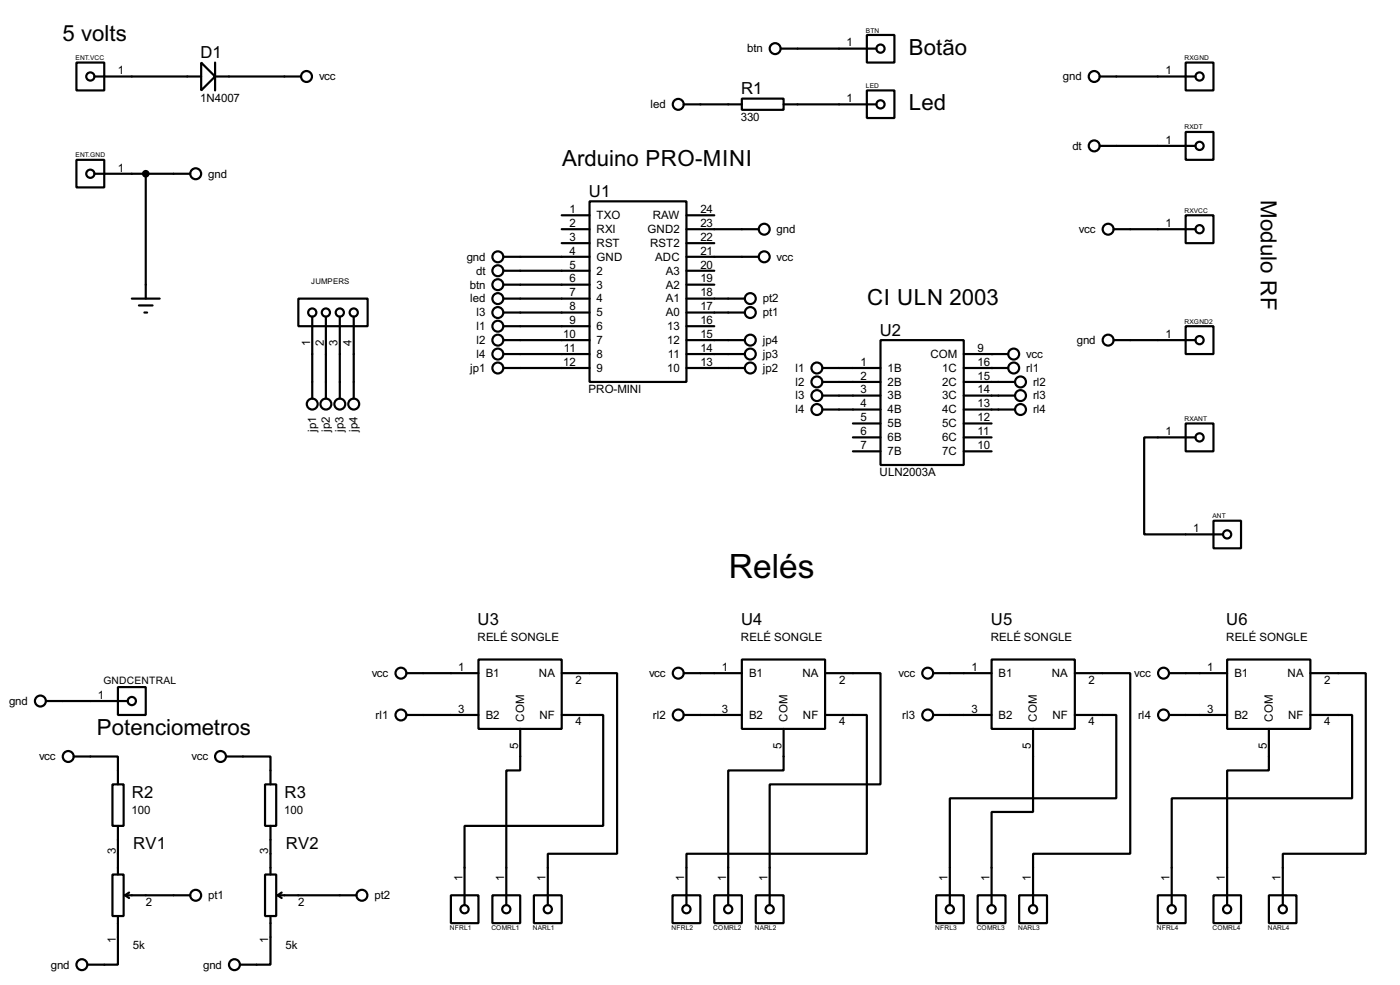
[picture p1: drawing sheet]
<svg xmlns="http://www.w3.org/2000/svg" width="256mm" height="180mm" viewBox="0 0 256 180" stroke-linecap="round" stroke-linejoin="round" font-family="sans-serif">
<g fill="none" stroke="#000" stroke-width=".4">
<path d="M14 11.5h5.1v5.1h-5.1zM17.3 14h19.6M36.9 11.5l2.5 2.5-2.5 2.6zM39.4 14h15.8M39.4 11.5v5.1M125.3 19.1h10.6M135.9 18.1h7.7v2h-7.7zM143.1 8.9h17.5M143.6 19.1h17M158.8 6.4h5.1v5.1h-5.1zM158.8 16.6h5.1v5h-5.1zM201.5 14h17.5"/>
<path d="M217.2 11.5h5.1v5.1h-5.1zM14 29.3h5.1v5h-5.1zM17.3 31.8h17.6M26.7 31.8v22.9M102.9 39.4h5.1M108 36.9h17.8v33h-17.8zM125.8 39.4h5.1M201.5 26.7h17.5M217.2 24.2h5.1v5.1h-5.1zM217.2 39.4h5.1v5.1h-5.1zM24.2 54.7h5.1M25.5 55.9h2.5"/>
<path d="M26.5 57.2h.5M54.7 54.7h12.7v5h-12.7zM57.2 58v15M59.7 58v15M62.3 58v15M64.8 58v15M92.3 47h15.7M92.3 49.6h15.7M92.3 52.1h15.7M92.3 54.7h15.7M92.3 59.7h15.7M92.3 57.2h15.7"/>
<path d="M102.9 42h5.1M102.9 44.5h5.1M125.8 47h13.2M125.8 42h13.2M125.8 49.6h5.1M125.8 52.1h5.1M125.8 54.7h10.7M125.8 59.7h5.1M125.8 57.2h10.7M125.8 44.5h5.1M204 42h15M217.2 59.7h5.1v5.1h-5.1z"/>
<path d="M92.3 62.3h15.7M92.3 67.4h15.7M92.3 64.8h15.7M125.8 62.3h10.7M125.8 67.4h10.7M125.8 64.8h10.7M150.7 67.4h10.6M150.7 69.9h10.6M150.7 72.4h10.6M150.7 75h10.6M156.3 77.5h5M161.3 62.3h15.3v22.8h-15.3z"/>
<path d="M176.6 67.4h8.1M176.6 69.9h9.4M176.6 72.4h9.4M176.6 75h9.4M176.6 64.8h8.1M176.6 77.5h5.1M204 62.3h15M217.2 77.5h5.1v5.1h-5.1zM156.3 80.1h5M156.3 82.6h5M176.6 80.1h5.1M176.6 82.6h5.1"/>
<path d="M219 80.1h-9.4v17.7h14.5M222.3 95.3h5.1v5.1h-5.1zM8.4 128.3h15M13.5 138.5h8.1v5.1M21.6 125.8h5.1v5.1h-5.1zM41.5 138.5h8.1v5.1M74.5 123.2h13.2M74.5 130.9h13.2M87.7 120.7h15.2v12.7h-15.2zM95.3 133.4v7.6h-2.5v24.7M102.9 130.9h7.6v20.3h-25.4v14.5M102.9 123.2h10.2v33.1h-12.7v9.4"/>
<path d="M125.3 123.2h10.6M125.3 130.9h10.6M135.9 120.7h15.3v12.7h-15.3zM143.6 133.4v7.6h-10.2v24.7M151.2 130.9h7.6v25.4h-33v9.4M151.2 123.2h10.1v20.4h-20.3v22.1M171 123.2h10.7M171 130.9h10.7M181.7 120.7h15.2v12.7h-15.2zM189.3 133.4v15.2h-7.6v17.1M196.9 130.9h7.6v15.2h-30.5v19.6M196.9 123.2h10.2v33.1h-17.8v9.4"/>
<path d="M214.2 123.2h10.6M214.2 130.9h10.6M224.8 120.7h15.3v12.7h-15.3zM232.5 133.4v7.6h-7.7v24.7M240.1 130.9h7.6v15.2h-33v19.6M240.1 123.2h10.1v33.1h-15.2v9.4M20.6 143.6h2.1v7.6h-2.1zM21.6 151.2v8.9M48.6 143.6h2v7.6h-2zM49.6 151.2v8.9M20.6 160.1h2.1v7.6h-2.1zM21.6 167.7v8.9h-5.5"/>
<path d="M22.9 163.9h12M22.9 163.9l.8 .5M23.7 163.4l-.8 .5M48.6 160.1h2v7.6h-2zM49.6 167.7v8.9h-5.6M50.9 163.9h14.4M50.9 163.9l.7 .5M51.6 163.4l-.7 .5M82.6 163.9h5.1v5.1h-5.1zM90.2 163.9h5.1v5.1h-5.1zM97.8 163.9h5.1v5.1h-5.1zM123.2 163.9h5.1v5.1h-5.1z"/>
<path d="M130.9 163.9h5v5.1h-5zM138.5 163.9h5.1v5.1h-5.1zM171.5 163.9h5.1v5.1h-5.1zM179.1 163.9h5.1v5.1h-5.1zM186.7 163.9h5.1v5.1h-5.1zM212.1 163.9h5.1v5.1h-5.1zM222.3 163.9h5.1v5.1h-5.1zM232.5 163.9h5v5.1h-5z"/>
<circle cx="16.5" cy="14" r=".75"/>
<circle cx="56.1" cy="14" r="1"/>
<circle cx="124.2" cy="19.1" r="1"/>
<circle cx="142" cy="8.9" r="1"/>
<circle cx="161.3" cy="8.9" r=".75"/>
<circle cx="161.3" cy="19.1" r=".75"/>
<circle cx="200.4" cy="14" r="1"/>
<circle cx="219.7" cy="14" r=".75"/>
<circle cx="16.5" cy="31.8" r=".75"/>
<circle cx="35.8" cy="31.8" r="1"/>
<circle cx="200.4" cy="26.7" r="1"/>
<circle cx="219.7" cy="26.7" r=".75"/>
<circle cx="57.2" cy="57.2" r=".75"/>
<circle cx="59.7" cy="57.2" r=".75"/>
<circle cx="62.2" cy="57.2" r=".75"/>
<circle cx="64.8" cy="57.2" r=".75"/>
<circle cx="91.2" cy="49.6" r="1"/>
<circle cx="91.2" cy="47" r="1"/>
<circle cx="91.2" cy="52.1" r="1"/>
<circle cx="91.2" cy="54.7" r="1"/>
<circle cx="91.2" cy="59.7" r="1"/>
<circle cx="91.2" cy="57.2" r="1"/>
<circle cx="137.4" cy="54.7" r="1"/>
<circle cx="137.4" cy="57.2" r="1"/>
<circle cx="140" cy="42" r="1"/>
<circle cx="140" cy="47" r="1"/>
<circle cx="203" cy="42" r="1"/>
<circle cx="219.7" cy="42" r=".75"/>
<circle cx="57.2" cy="74" r="1"/>
<circle cx="59.7" cy="74" r="1"/>
<circle cx="62.2" cy="74" r="1"/>
<circle cx="64.8" cy="74" r="1"/>
<circle cx="91.2" cy="62.3" r="1"/>
<circle cx="91.2" cy="64.8" r="1"/>
<circle cx="91.2" cy="67.4" r="1"/>
<circle cx="137.4" cy="62.3" r="1"/>
<circle cx="137.4" cy="64.8" r="1"/>
<circle cx="137.4" cy="67.4" r="1"/>
<circle cx="149.6" cy="69.9" r="1"/>
<circle cx="149.6" cy="72.4" r="1"/>
<circle cx="149.6" cy="67.4" r="1"/>
<circle cx="149.6" cy="75" r="1"/>
<circle cx="185.7" cy="64.8" r="1"/>
<circle cx="185.7" cy="67.4" r="1"/>
<circle cx="186.9" cy="69.9" r="1"/>
<circle cx="186.9" cy="75" r="1"/>
<circle cx="186.9" cy="72.4" r="1"/>
<circle cx="203" cy="62.3" r="1"/>
<circle cx="219.7" cy="62.3" r=".75"/>
<circle cx="219.7" cy="80.1" r=".75"/>
<circle cx="224.8" cy="97.8" r=".75"/>
<circle cx="7.4" cy="128.3" r="1"/>
<circle cx="12.5" cy="138.5" r="1"/>
<circle cx="24.1" cy="128.3" r=".75"/>
<circle cx="40.4" cy="138.5" r="1"/>
<circle cx="73.4" cy="130.9" r="1"/>
<circle cx="73.4" cy="123.2" r="1"/>
<circle cx="124.2" cy="130.9" r="1"/>
<circle cx="124.2" cy="123.2" r="1"/>
<circle cx="169.9" cy="123.2" r="1"/>
<circle cx="169.9" cy="130.9" r="1"/>
<circle cx="213.1" cy="130.9" r="1"/>
<circle cx="213.1" cy="123.2" r="1"/>
<circle cx="15" cy="176.6" r="1"/>
<circle cx="35.8" cy="163.9" r="1"/>
<circle cx="42.9" cy="176.6" r="1"/>
<circle cx="66.3" cy="163.9" r="1"/>
<circle cx="85.1" cy="166.4" r=".75"/>
<circle cx="92.7" cy="166.4" r=".75"/>
<circle cx="100.3" cy="166.4" r=".75"/>
<circle cx="125.7" cy="166.4" r=".75"/>
<circle cx="133.4" cy="166.4" r=".75"/>
<circle cx="141" cy="166.4" r=".75"/>
<circle cx="174" cy="166.4" r=".75"/>
<circle cx="181.6" cy="166.4" r=".75"/>
<circle cx="189.2" cy="166.4" r=".75"/>
<circle cx="214.6" cy="166.4" r=".75"/>
<circle cx="224.8" cy="166.4" r=".75"/>
<circle cx="235" cy="166.4" r=".75"/>
</g>
<g fill="#000">
<circle cx="181.7" cy="67.4" r=".2"/>
<circle cx="181.7" cy="64.8" r=".2"/>
</g>
<circle cx="26.7" cy="31.8" r=".5" fill="#000" stroke="#000" stroke-width=".4"/>
<text font-size="6.9" x="133.5" y="105.9">Relés</text>
<g font-size="4.6">
<text x="11.5" y="7.5">5 volts</text>
<text x="166.5" y="10.1">Botão</text>
<text x="166.5" y="20.2">Led</text>
<text x="103" y="30.3">Arduino PRO-MINI</text>
<text x="231" y="36.7" transform="rotate(90 231 36.7)">Modulo RF</text>
<text x="158.9" y="55.7">CI ULN 2003</text>
<text x="17.7" y="134.5">Potenciometros</text>
</g>
<g font-size="3.4">
<text x="36.7" y="10.6">D1</text>
<text x="135.8" y="17.3">R1</text>
<text x="107.9" y="36">U1</text>
<text x="161.2" y="61.4">U2</text>
<text x="87.5" y="114.4">U3</text>
<text x="135.8" y="114.4">U4</text>
<text x="181.5" y="114.4">U5</text>
<text x="224.7" y="114.4">U6</text>
<text x="24.2" y="146.1">R2</text>
<text x="52.1" y="146.1">R3</text>
<text x="24.4" y="155.5">RV1</text>
<text x="52.4" y="155.5">RV2</text>
</g>
<g font-size="2.4">
<text x="136.9" y="9.6">btn</text>
<text x="155.1" y="8.5">1</text>
<text x="21.6" y="13.6">1</text>
<text x="58.5" y="14.7">vcc</text>
<text x="194.7" y="14.7">gnd</text>
<text x="213.5" y="13.6">1</text>
<text x="36.7" y="18.7">1N4007</text>
<text x="119.2" y="19.8">led</text>
<text x="135.7" y="22.2">330</text>
<text x="155.1" y="18.7">1</text>
<text x="196.5" y="27.4">dt</text>
<text x="213.5" y="26.3">1</text>
<text x="21.6" y="31.4">1</text>
<text x="38.2" y="32.5">gnd</text>
<text x="104.3" y="39">1</text>
<text x="104.3" y="41.6">2</text>
<text x="109.3" y="40.1">TXO</text>
<text x="119.6" y="40.1">RAW</text>
<text x="128.3" y="39">24</text>
<text x="128.3" y="41.6">23</text>
<text x="213.5" y="41.6">1</text>
<text x="85.5" y="47.7">gnd</text>
<text x="104.3" y="44.1">3</text>
<text x="104.3" y="46.6">4</text>
<text x="109.3" y="42.7">RXI</text>
<text x="109.3" y="45.2">RST</text>
<text x="109.3" y="47.7">GND</text>
<text x="118.6" y="42.7">GND2</text>
<text x="119.1" y="45.2">RST2</text>
<text x="120" y="47.7">ADC</text>
<text x="128.3" y="44.1">22</text>
<text x="128.3" y="46.6">21</text>
<text x="142.3" y="42.7">gnd</text>
<text x="142.3" y="47.7">vcc</text>
<text x="197.7" y="42.7">vcc</text>
<text x="86.1" y="52.8">btn</text>
<text x="87.3" y="50.3">dt</text>
<text x="104.3" y="49.2">5</text>
<text x="104.3" y="51.7">6</text>
<text x="109.3" y="50.3">2</text>
<text x="109.3" y="52.8">3</text>
<text x="122" y="50.3">A3</text>
<text x="122" y="52.8">A2</text>
<text x="128.3" y="49.2">20</text>
<text x="128.3" y="51.7">19</text>
<text x="86.2" y="55.4">led</text>
<text x="87.3" y="57.9">l3</text>
<text x="104.3" y="54.3">7</text>
<text x="104.3" y="56.8">8</text>
<text x="104.3" y="59.3">9</text>
<text x="109.3" y="55.4">4</text>
<text x="109.3" y="57.9">5</text>
<text x="122" y="55.4">A1</text>
<text x="122" y="57.9">A0</text>
<text x="128.3" y="54.3">18</text>
<text x="128.3" y="56.8">17</text>
<text x="128.3" y="59.3">16</text>
<text x="139.8" y="57.9">pt1</text>
<text x="139.8" y="55.4">pt2</text>
<text x="56.8" y="63.4" transform="rotate(-90 56.8 63.4)">1</text>
<text x="59.3" y="63.4" transform="rotate(-90 59.3 63.4)">2</text>
<text x="61.8" y="63.4" transform="rotate(-90 61.8 63.4)">3</text>
<text x="64.4" y="63.4" transform="rotate(-90 64.4 63.4)">4</text>
<text x="87.3" y="60.4">l1</text>
<text x="87.3" y="63">l2</text>
<text x="87.3" y="65.5">l4</text>
<text x="103.2" y="61.9">10</text>
<text x="103.3" y="64.4">11</text>
<text x="109.3" y="60.4">6</text>
<text x="109.3" y="63">7</text>
<text x="109.3" y="65.5">8</text>
<text x="122.2" y="60.4">13</text>
<text x="122.2" y="63">12</text>
<text x="122.4" y="65.5">11</text>
<text x="128.3" y="61.9">15</text>
<text x="128.3" y="64.4">14</text>
<text x="139.8" y="65.5">jp3</text>
<text x="139.8" y="63">jp4</text>
<text x="170.4" y="65.5">COM</text>
<text x="179.1" y="64.4">9</text>
<text x="188" y="65.5">vcc</text>
<text x="197.3" y="63">gnd</text>
<text x="213.5" y="61.9">1</text>
<text x="86.2" y="68.1">jp1</text>
<text x="103.2" y="67">12</text>
<text x="107.8" y="72">PRO-MINI</text>
<text x="109.3" y="68.1">9</text>
<text x="122.2" y="68.1">10</text>
<text x="128.3" y="67">13</text>
<text x="139.8" y="68.1">jp2</text>
<text x="145.7" y="68.1">l1</text>
<text x="145.7" y="70.6">l2</text>
<text x="157.7" y="67">1</text>
<text x="157.7" y="69.5">2</text>
<text x="157.7" y="72">3</text>
<text x="162.6" y="68.1">1B</text>
<text x="162.6" y="70.6">2B</text>
<text x="172.6" y="68.1">1C</text>
<text x="172.6" y="70.6">2C</text>
<text x="179.1" y="67">16</text>
<text x="179.1" y="69.5">15</text>
<text x="179.1" y="72">14</text>
<text x="188" y="68.1">rl1</text>
<text x="189.3" y="70.6">rl2</text>
<text x="145.7" y="73.1">l3</text>
<text x="145.7" y="75.7">l4</text>
<text x="157.7" y="74.6">4</text>
<text x="157.7" y="77.1">5</text>
<text x="162.6" y="73.1">3B</text>
<text x="162.6" y="75.7">4B</text>
<text x="172.6" y="73.1">3C</text>
<text x="172.6" y="75.7">4C</text>
<text x="179.1" y="74.6">13</text>
<text x="179.1" y="77.1">12</text>
<text x="189.3" y="73.1">rl3</text>
<text x="189.3" y="75.7">rl4</text>
<text x="57.9" y="79" transform="rotate(-90 57.9 79)">jp1</text>
<text x="60.4" y="79" transform="rotate(-90 60.4 79)">jp2</text>
<text x="63" y="79.1" transform="rotate(-90 63 79.1)">jp3</text>
<text x="65.5" y="79" transform="rotate(-90 65.5 79)">jp4</text>
<text x="157.7" y="79.7">6</text>
<text x="157.7" y="82.2">7</text>
<text x="162.6" y="78.2">5B</text>
<text x="162.6" y="80.8">6B</text>
<text x="162.6" y="83.3">7B</text>
<text x="172.6" y="78.2">5C</text>
<text x="172.6" y="80.8">6C</text>
<text x="172.6" y="83.3">7C</text>
<text x="179.1" y="79.7">11</text>
<text x="179.1" y="82.2">10</text>
<text x="213.5" y="79.7">1</text>
<text x="161.1" y="87.2">ULN2003A</text>
<text x="218.6" y="97.4">1</text>
<text x="87.5" y="117.3">RELÉ SONGLE</text>
<text x="135.7" y="117.3">RELÉ SONGLE</text>
<text x="181.5" y="117.3">RELÉ SONGLE</text>
<text x="224.6" y="117.3">RELÉ SONGLE</text>
<text x="68.1" y="123.9">vcc</text>
<text x="84" y="122.8">1</text>
<text x="89" y="123.9">B1</text>
<text x="98.7" y="123.9">NA</text>
<text x="105.5" y="125.1">2</text>
<text x="118.9" y="123.9">vcc</text>
<text x="132.3" y="122.8">1</text>
<text x="137.2" y="123.9">B1</text>
<text x="147" y="123.9">NA</text>
<text x="153.7" y="125.1">2</text>
<text x="164.6" y="123.9">vcc</text>
<text x="178" y="122.8">1</text>
<text x="182.9" y="123.9">B1</text>
<text x="192.7" y="123.9">NA</text>
<text x="199.4" y="125.1">2</text>
<text x="207.8" y="123.9">vcc</text>
<text x="221.2" y="122.8">1</text>
<text x="226.1" y="123.9">B1</text>
<text x="235.9" y="123.9">NA</text>
<text x="242.6" y="125.1">2</text>
<text x="1.7" y="129">gnd</text>
<text x="18" y="127.9">1</text>
<text x="68.8" y="131.6">rl1</text>
<text x="84" y="130.5">3</text>
<text x="89" y="131.6">B2</text>
<text x="98.8" y="131.6">NF</text>
<text x="119.6" y="131.6">rl2</text>
<text x="132.3" y="130.5">3</text>
<text x="137.2" y="131.6">B2</text>
<text x="147.1" y="131.6">NF</text>
<text x="165.3" y="131.6">rl3</text>
<text x="178" y="130.5">3</text>
<text x="182.9" y="131.6">B2</text>
<text x="192.8" y="131.6">NF</text>
<text x="208.5" y="131.6">rl4</text>
<text x="221.2" y="130.5">3</text>
<text x="226.1" y="131.6">B2</text>
<text x="236" y="131.6">NF</text>
<text x="94.9" y="137.1" transform="rotate(-90 94.9 137.1)">5</text>
<text x="96" y="132.1" transform="rotate(-90 96 132.1)">COM</text>
<text x="105.5" y="132.8">4</text>
<text x="143.2" y="137.1" transform="rotate(-90 143.2 137.1)">5</text>
<text x="144.3" y="132.1" transform="rotate(-90 144.3 132.1)">COM</text>
<text x="153.7" y="132.8">4</text>
<text x="188.9" y="137.1" transform="rotate(-90 188.9 137.1)">5</text>
<text x="190" y="132.1" transform="rotate(-90 190 132.1)">COM</text>
<text x="199.4" y="132.8">4</text>
<text x="232.1" y="137.1" transform="rotate(-90 232.1 137.1)">5</text>
<text x="233.2" y="132.1" transform="rotate(-90 233.2 132.1)">COM</text>
<text x="242.6" y="132.8">4</text>
<text x="7.2" y="139.2">vcc</text>
<text x="35.1" y="139.2">vcc</text>
<text x="24.1" y="149.1">100</text>
<text x="52.1" y="149.1">100</text>
<text x="21.2" y="156.3" transform="rotate(-90 21.2 156.3)">3</text>
<text x="49.2" y="156.3" transform="rotate(-90 49.2 156.3)">3</text>
<text x="84.7" y="161.3" transform="rotate(-90 84.7 161.3)">1</text>
<text x="92.4" y="161.3" transform="rotate(-90 92.4 161.3)">1</text>
<text x="100" y="161.3" transform="rotate(-90 100 161.3)">1</text>
<text x="125.4" y="161.3" transform="rotate(-90 125.4 161.3)">1</text>
<text x="133" y="161.3" transform="rotate(-90 133 161.3)">1</text>
<text x="140.6" y="161.3" transform="rotate(-90 140.6 161.3)">1</text>
<text x="173.6" y="161.3" transform="rotate(-90 173.6 161.3)">1</text>
<text x="181.3" y="161.3" transform="rotate(-90 181.3 161.3)">1</text>
<text x="188.9" y="161.3" transform="rotate(-90 188.9 161.3)">1</text>
<text x="214.3" y="161.3" transform="rotate(-90 214.3 161.3)">1</text>
<text x="224.4" y="161.3" transform="rotate(-90 224.4 161.3)">1</text>
<text x="234.6" y="161.3" transform="rotate(-90 234.6 161.3)">1</text>
<text x="26.7" y="165.8">2</text>
<text x="38.2" y="164.6">pt1</text>
<text x="54.7" y="165.8">2</text>
<text x="68.6" y="164.6">pt2</text>
<text x="21.2" y="172.7" transform="rotate(-90 21.2 172.7)">1</text>
<text x="24.4" y="173.6">5k</text>
<text x="49.2" y="172.7" transform="rotate(-90 49.2 172.7)">1</text>
<text x="52.3" y="173.6">5k</text>
<text x="9.3" y="177.3">gnd</text>
<text x="37.2" y="177.3">gnd</text>
</g>
<text font-size="2.1" x="18.9" y="125.2">GNDCENTRAL</text>
<text font-size="1.6" x="57" y="52">JUMPERS</text>
<g font-size="1.4">
<text x="158.6" y="6">BTN</text>
<text x="13.8" y="11">ENT.VCC</text>
<text x="217" y="11">RXGND</text>
<text x="158.6" y="16.1">LED</text>
<text x="217" y="23.7">RXDT</text>
<text x="13.8" y="28.8">ENT.GND</text>
<text x="217" y="39">RXVCC</text>
<text x="217" y="59.3">RXGND2</text>
<text x="217" y="77.1">RXANT</text>
<text x="222.1" y="94.9">ANT</text>
<text x="82.4" y="170.2">NFRL1</text>
<text x="90" y="170.2">COMRL1</text>
<text x="97.6" y="170.2">NARL1</text>
<text x="123" y="170.2">NFRL2</text>
<text x="130.7" y="170.2">COMRL2</text>
<text x="138.3" y="170.2">NARL2</text>
<text x="171.3" y="170.2">NFRL3</text>
<text x="178.9" y="170.2">COMRL3</text>
<text x="186.5" y="170.2">NARL3</text>
<text x="211.9" y="170.2">NFRL4</text>
<text x="222.1" y="170.2">COMRL4</text>
<text x="232.3" y="170.2">NARL4</text>
</g>
</svg>
